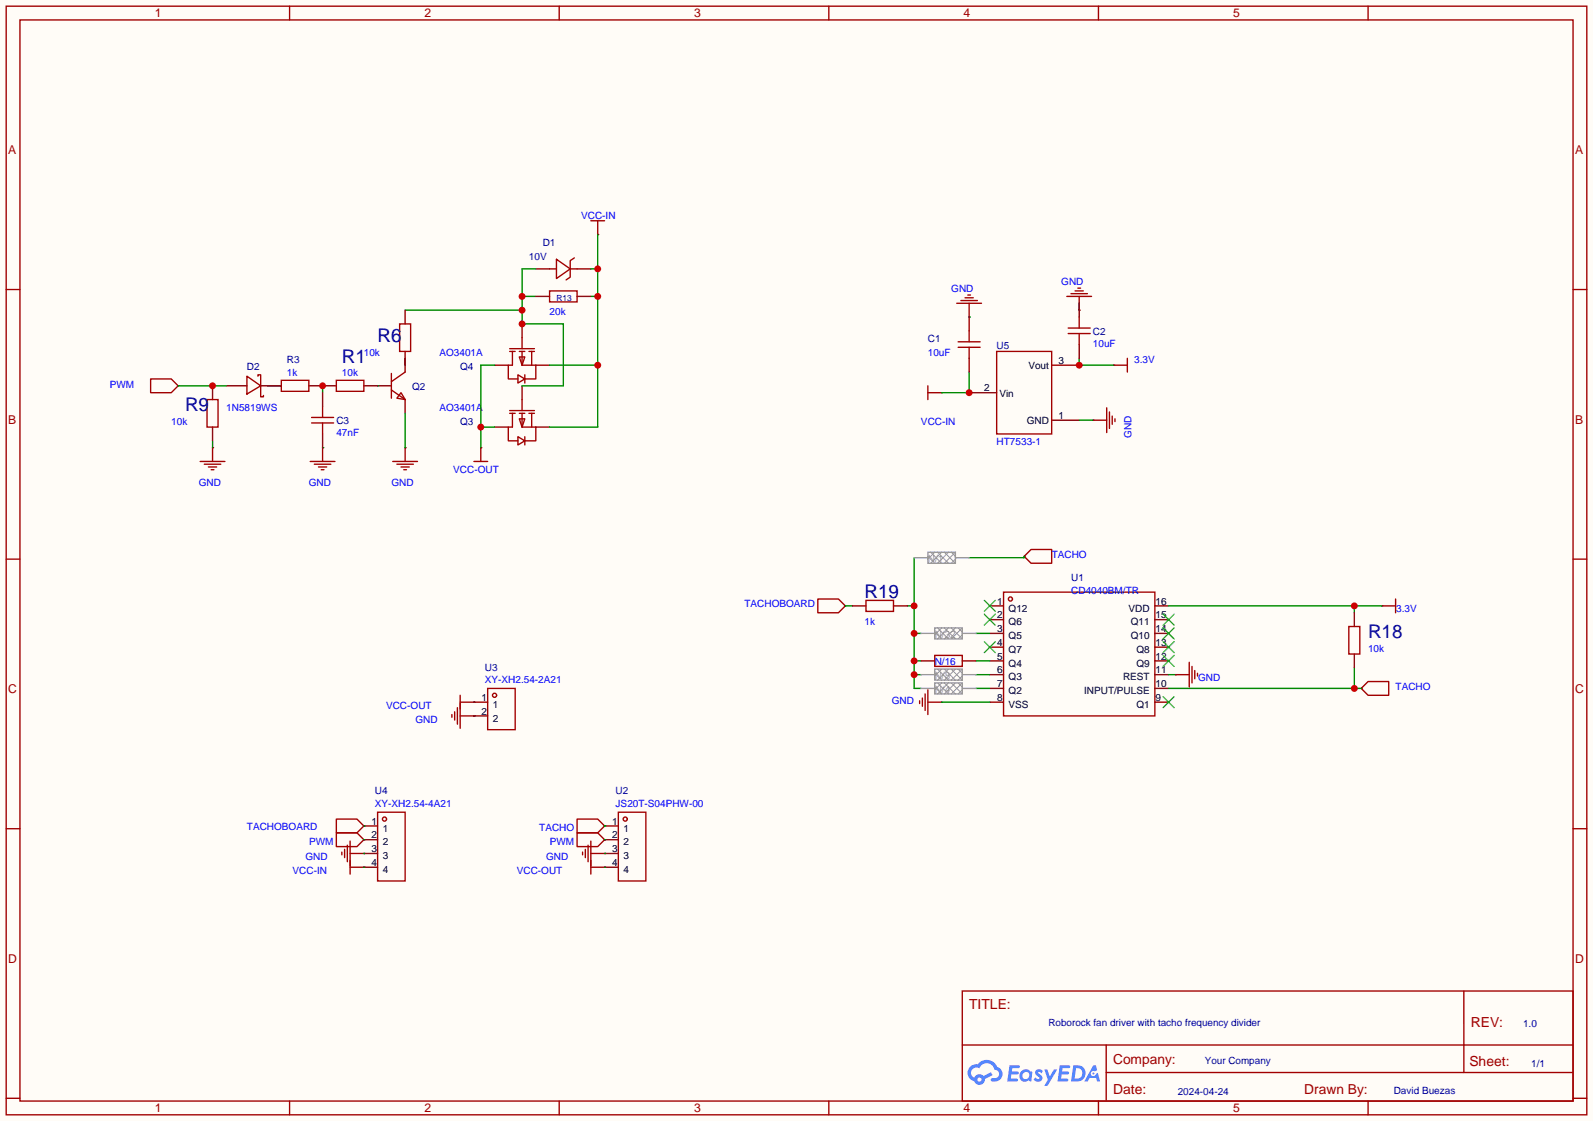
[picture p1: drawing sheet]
<svg xmlns="http://www.w3.org/2000/svg" width="294mm" height="207mm" viewBox="0 0 294 207" stroke-linecap="round" stroke-linejoin="round" font-family="sans-serif">
<path d="M0 0h294.1v207h-294.1z" fill="#fffcf7"/>
<g fill="none" stroke="#a10000" stroke-width=".25">
<path d="M1.1 1.1h291.9v204.8h-291.9zM3.7 3.7h286.7v199.6h-286.7zM53.5 1.1v2.6M103.3 1.1v2.6M153 1.1v2.6M202.8 1.1v2.6M252.6 1.1v2.6M1.1 53.5h2.6M290.4 53.5h2.6M1.1 103.3h2.6M290.4 103.3h2.6M1.1 153h2.6"/>
<path d="M290.4 153h2.6M177.7 183h112.7v20.3h-112.7zM177.7 193h112.7M204.2 198.1h86.2M204.2 193v10.1M270.3 183v15.1M1.1 202.8h2.6M53.5 203.3v2.6M103.3 203.3v2.6M153 203.3v2.6M202.8 203.3v2.6M252.6 203.3v2.6"/>
<path d="M290.4 202.8h2.6"/>
</g>
<g fill="#5487ff">
<path d="M191.3 197.6l.5-.2 .4 .1 .3 .3-.2 .4a.33 .33 0 0 0-.3-.3 .33 .33 0 0 0-.3 .2v.1a.89 .89 0 0 1 .6 1.3 1 1 0 0 1-1.5-.1l.4-.4 .5 .3 .2-.1v-.2a.88 .88 0 0 1-.6-1.4z"/>
<path d="M192.8 197.5h.6l.4 1.3 .8-1.3h.6l-1.8 3h-.6l.7-1.1z"/>
<path d="M186.4 196.7h.8a1.1 1.1 0 0 1 1.1 .2l-.1 .3-1.3 .1-.1 .6h1.1l.2 .2-.3 .3h-1.1l-.1 .8h1.2l.1 .4-.2 .1h-1.7z"/>
<path d="M195.7 196.7h.8a1.11 1.11 0 0 1 1.1 .2l-.1 .3-1.3 .1-.1 .6h1.1l.2 .2-.3 .3h-1.1l-.1 .8h1.2l.1 .4-.2 .1h-1.7z"/>
<path d="M201.9 196.7h.5l.2 .9-.4 .3a.5 .5 0 0 0-.8 .1 .5 .5 0 0 0 .3 .7 .5 .5 0 0 0 .7-.4l.3-.2 .4 1.6h-.5l-.2-.6h-1.2l-.4 .6h-.6z"/>
<path d="M198.2 196.7l-.4 3h.9a1.51 1.51 0 0 0 1.7-1.5 1.51 1.51 0 0 0-1.7-1.5zM198.7 197.2a1 1 0 0 1 1.2 1.1 1 1 0 0 1-1.3 .9h-.2z"/>
<path d="M188.7 197.7a1.11 1.11 0 0 0-.3 1.6 1.11 1.11 0 0 0 1.6 .2l.4 .2 .2-1.6-.1-.2-.3-.1a1.02 1.02 0 0 0-1.5-.1zM188.7 198.6a.67 .67 0 0 1 1.3 0 .67 .67 0 0 1-1.3 0z"/>
<path d="M179.1 197a1.58 1.58 0 0 0 .8 2.7 1.01 1.01 0 0 0 1.1 .6 1.01 1.01 0 0 0 .9-1l1.4-.8-.3-.5-1.4 .7a1.03 1.03 0 0 0-1.7 .3 1 1 0 0 1-.5-1.4 1 1 0 0 1 1.4-.3 1.49 1.49 0 0 1 1.6-1 1.49 1.49 0 0 1 1.3 1.3 .82 .82 0 0 1 .7 1 .82 .82 0 0 1-1.2 .5 .31 .31 0 0 0-.3 .3 .31 .31 0 0 0 .3 .3 1.43 1.43 0 0 0 1.8-.9 1.43 1.43 0 0 0-.9-1.8 2.09 2.09 0 0 0-3.6-.5l-.8 .1zM180.5 199.4a.39 .39 0 0 1 .7 0 .39 .39 0 0 1-.7 0z"/>
<circle cx="201.9" cy="198.2" r=".19"/>
</g>
<g fill="none" stroke="#a10000" stroke-width=".25">
<path d="M109.1 40.8h2.5M110.4 40.8v2.5M176.7 56h4.5M177.4 55.5h3.1M178.2 55h1.5M178.7 54.5h.5M178.9 56v2.5M197 54.7h4.5M197.7 54.2h3.1M198.5 53.7h1.5M199 53.2h.5M199.3 54.7v2.6"/>
<path d="M27.8 70h3.8l1.3 1.2-1.3 1.3h-3.8zM72.3 72l2.5 1.8M72.3 69v4.5M74 72.5l.8 1.3-1.5-.3zM74.8 68.7l-2.5 1.8M94.1 75.8h4.6M94.1 76.3h1M94.1 64.4h4.6M94.1 64.9h1M94.6 76.3v2.6h-.7v2.5h1.7M94.6 64.9v2.5h-.7v2.6h1.7M95.6 69.2l1.3 .8-1.3 .7z"/>
<path d="M95.9 77.3h1l-.5 1.6zM95.9 65.9h1l-.5 1.5zM95.9 76.3h1M95.9 64.9h1M96.4 76.3v2.6h2.5v2.5h-2M96.4 64.9v2.5h2.5v2.6h-2M96.4 62.4v2M96.4 73.8v2M96.9 69.2v1.5M97.7 76.3h1M97.7 64.9h1M98.2 64.9v2.5"/>
<path d="M98.2 76.3v2.6M171.3 72.5h2.6M171.3 71.2v2.6M201.8 77.6h2.5M204.3 75.3v4.6M204.9 76.1v3M205.4 76.8v1.6M205.6 67.4h2.6M205.9 77.3v.6M208.2 66.2v2.5M57.3 85.2h4.5M58 85.7h3.1"/>
<path d="M58.8 86.2h1.5M59.3 86.7h.5M59.6 82.7v2.5M72.5 85.2h4.6M73.3 85.7h3M74 86.2h1.6M74.5 86.7h.6M74.8 82.7v2.5M87.5 85.2h2.5M88.8 82.7v2.5M95.6 80.6l1.3 .8-1.3 .8zM96.9 80.6v1.6"/>
<path d="M151 110.6h3.8l1.3 1.3-1.3 1.3h-3.8zM255.1 111.9h2.6M257.7 110.6v2.6M83.4 132v.5M83.9 131.4v1.6M84.5 130.7v3M85 132.2h2.5M85 128.4v6.1M85 129.7h2.5M90 127.1h5.1v7.6h-5.1zM252.6 125.9h3.8v2.5h-3.8l-1.3-1.3zM62.1 153.8h3.8l1.3 1.3-1.3 1.2h-3.8z"/>
<path d="M62.1 151.3h3.8l1.3 1.2-1.3 1.3h-3.8zM63.1 157.4v.5M63.6 156.8v1.6M64.1 156.1v3M64.6 157.6h2.6M64.6 155.3v6.1M69.7 150h5.1v12.7h-5.1zM106.6 153.8h3.8l1.2 1.3-1.2 1.2h-3.8zM106.6 151.3h3.8l1.2 1.2-1.2 1.3h-3.8zM107.6 157.4v.5M108.1 156.8v1.6M108.6 156.1v3"/>
<path d="M109.1 157.6h2.5M109.1 155.3v6.1M114.2 150h5.1v12.7h-5.1zM64.6 160.1h2.6M109.1 160.1h2.5"/>
<circle cx="91.3" cy="128.4" r=".38"/>
<circle cx="71" cy="151.3" r=".38"/>
<circle cx="115.4" cy="151.3" r=".38"/>
</g>
<g fill="none" stroke="#870000" stroke-width=".25">
<path d="M96.4 59.8v2.6M110.4 43.3h.1M178.9 58.5h.1M199.3 57.3h.1M32.9 71.2h.1M69.7 71.2h2.6M74.8 66.2v2.5M74.8 73.8v2.5M91.3 78.9h2.6M91.3 67.4h2.6M96.4 71.2v2.6M98.9 78.9h2.6"/>
<path d="M98.9 67.4h2.6M173.9 72.5h.1M178.9 72.5h5.1M194.2 77.6h5.1M201.8 77.6h.1M205.6 67.4h.1M59.6 82.7h.1M74.8 82.7h.1M88.8 82.7h.1M156.1 111.9h.1M255.1 111.9h.1M87.5 132.2h.1"/>
<path d="M87.5 129.7h.1M87.5 129.7h2.5M87.5 132.2h2.5M251.3 127.1h.1M67.2 157.6h.1M67.2 155.1h.1M67.2 152.5h.1M67.2 152.5h2.5M67.2 155.1h2.5M67.2 157.6h2.5M111.6 157.6h.1M111.6 155.1h.1"/>
<path d="M111.6 152.5h.1M111.6 152.5h2.6M111.6 155.1h2.6M111.6 157.6h2.6M67.2 160.1h.1M67.2 160.1h2.5M111.6 160.1h.1M111.6 160.1h2.6"/>
</g>
<path d="M178.9 58.5h.1M199.3 56v1.3M59.6 71.2v1.3M69.7 71.2h.1M74.8 76.3v6.4M178.9 68.7v3.8h-5M199.3 66.2v1.2h6.3M59.6 82.7h.1M87.5 132.2h.1M87.5 129.7h.1" fill="none" stroke="#008700" stroke-width=".25"/>
<circle cx="178.9" cy="72.5" r=".63" fill="#c00"/>
<path d="M194.2 67.4h5.1" fill="none" stroke="#870000" stroke-width=".25"/>
<circle cx="199.3" cy="67.4" r=".63" fill="#c00"/>
<g fill="none" stroke="#a10000" stroke-width=".25">
<path d="M101.5 49.7h1.2M102.7 47.9l2.6 1.8-2.6 1.7zM105.3 49.7h1.3M106 47.6l-.7 .5v3.1l-.8 .5M45.6 69.5l2.5 1.7-2.5 1.6zM47.6 69.5v-.3h.5v4.1h.5v-.3M184 64.9h10.2v15.2h-10.2zM185.3 109.3h27.9v22.9h-27.9z"/>
<circle cx="186.6" cy="110.6" r=".38"/>
</g>
<path d="M199.3 77.6h2.5M215.8 111.9h39.3M250.1 111.9v1.3M215.8 124.6h1.2" fill="none" stroke="#008700" stroke-width=".25"/>
<g fill="none" stroke="#870000" stroke-width=".25">
<path d="M98.9 49.7h2.6M106.6 49.7h2.5M41.8 71.2h3.8M48.1 71.2h3.8M182.8 111.9h2.5M182.8 114.4h2.5M182.8 117h2.5M182.8 119.5h2.5M213.2 111.9h2.6M213.2 114.4h2.6M213.2 117h2.6M213.2 119.5h2.6"/>
<path d="M182.8 122h2.5M182.8 124.6h2.5M182.8 127.1h2.5M182.8 129.7h2.5M213.2 122h2.6M213.2 124.6h2.6M213.2 127.1h2.6M213.2 129.7h2.6"/>
</g>
<g fill="none" stroke="#3c3" stroke-width=".25">
<path d="M181.7 110.9l2.1 2M181.7 113.4l2.1 2M181.7 118.5l2.1 2M183.8 110.9l-2.1 2M183.8 113.4l-2.1 2M183.8 118.5l-2.1 2M214.8 118.5l2 2M214.8 116l2 2M214.8 113.4l2 2M216.8 118.5l-2 2M216.8 116l-2 2M216.8 113.4l-2 2"/>
<path d="M214.8 128.7l2 2M214.8 121l2 2.1M216.8 128.7l-2 2M216.8 121l-2 2.1"/>
</g>
<circle cx="250.1" cy="111.9" r=".63" fill="#c00"/>
<g fill="none" stroke="#a10000" stroke-width=".25">
<path d="M199.3 58.5v2.1M57.5 78.1h4.1M57.5 77.1h4.1M59.6 75.1v2M59.6 78.1v2M176.9 63.1h4.1M176.9 64.1h4.1M178.9 61.1v2M178.9 64.1v2.1M197.2 61.6h4.1M197.2 60.6h4.1M199.3 61.6v2"/>
<path d="M37 85.2h4.5M37.7 85.7h3.1M38.5 86.2h1.5M39 86.7h.5M39.2 82.7v2.5M189.1 102.7l1.3-1.2h3.8v2.5h-3.8zM169.8 129.4v.5M170.3 128.9v1.5M170.8 128.1v3.1M171.3 129.7h2.6M171.3 127.4v4.6M217 124.6h2.6"/>
<path d="M219.6 122.3v4.6M220.1 123.1v3M220.6 123.8v1.5M221.1 124.3v.5"/>
</g>
<path d="M178.9 58.5v2.6M199.3 56v2.5M59.6 72.5v2.6M178.9 66.2v2.5M199.3 63.6v2.6M39.2 82.7h.1M59.6 80.1v2.6M189.1 102.7h.1M173.9 129.7h.1M217 124.6h.1" fill="none" stroke="#870000" stroke-width=".25"/>
<path d="M74.8 57.3h21.6M96.4 54.7h2.5M98.9 49.7h-2.5v10.1h7.6v11.4h-7.6M49.4 71.2h2.5M39.2 81.4v1.3M173.9 129.7h8.9" fill="none" stroke="#008700" stroke-width=".25"/>
<g fill="#c00">
<circle cx="96.4" cy="54.7" r=".63"/>
<circle cx="96.4" cy="57.3" r=".63"/>
<circle cx="96.4" cy="59.8" r=".63"/>
</g>
<path d="M88.8 78.9h2.5M91.3 67.4h-2.5v15.3" fill="none" stroke="#008700" stroke-width=".25"/>
<circle cx="88.8" cy="78.9" r=".63" fill="#c00"/>
<path d="M109.1 49.7h1.3M109.1 54.7h1.3M110.4 43.3v35.6h-8.9M74.8 66.2v1.2M101.5 67.4h8.9" fill="none" stroke="#008700" stroke-width=".25"/>
<g fill="#c00">
<circle cx="110.4" cy="67.4" r=".63"/>
<circle cx="110.4" cy="54.7" r=".63"/>
<circle cx="110.4" cy="49.7" r=".63"/>
</g>
<path d="M32.9 71.2h8.9M189.1 102.7v.3h-10.2M215.8 127.1h35.5M250.1 123.3v3.8" fill="none" stroke="#008700" stroke-width=".25"/>
<circle cx="250.1" cy="127.1" r=".63" fill="#c00"/>
<path d="M98.9 54.7h2.6M106.6 54.7h2.5M49.4 71.2h2.5M57 71.2h2.6" fill="none" stroke="#870000" stroke-width=".25"/>
<path d="M101.5 53.7h5.1v2.1h-5.1zM51.9 70.2h5.1v2.1h-5.1z" fill="none" stroke="#a10000" stroke-width=".25"/>
<g fill="none" stroke="#008700" stroke-width=".25">
<path d="M156.1 111.9h1.3M167.5 111.9h1.3M168.8 117h1.3M168.8 103v24.1h1.3M180.2 117h2.6M168.8 124.6h1.3M168.8 122h1.3M180.2 127.1h2.6M67.2 157.6h.1M67.2 155.1h.1M67.2 152.5h.1M111.6 157.6h.1"/>
<path d="M111.6 155.1h.1M111.6 152.5h.1M67.2 160.1h.1M111.6 160.1h.1"/>
</g>
<g fill="#c00">
<circle cx="168.8" cy="124.6" r=".63"/>
<circle cx="168.8" cy="122" r=".63"/>
<circle cx="168.8" cy="117" r=".63"/>
<circle cx="168.8" cy="111.9" r=".63"/>
</g>
<path d="M168.8 103h2.5M170.1 117h2.5M171.3 102h5.1v2h-5.1zM172.6 116h5.1v2h-5.1zM176.4 103h2.5M177.7 117h2.5M170.1 127.1h2.5M170.1 124.6h2.5M172.6 126.1h5.1v2h-5.1zM172.6 123.6h5.1v2h-5.1zM177.7 127.1h2.5M177.7 124.6h2.5" fill="none" stroke="#999" stroke-width=".25"/>
<g fill="none" stroke="#999" stroke-width=".18">
<path d="M171.3 102.7l1.3 1.3M171.8 102l2.1 2M172.6 116.7l1.3 1.3M172.6 102l-1.3 1.3M173.1 116l2 2M173.1 102l2 2M173.9 116l-1.3 1.2M173.9 102l-2.1 2M174.4 116l2 2M174.4 102l2 2M175.1 116l-2 2M175.1 102l-2 2"/>
<path d="M175.6 116l2.1 2M175.6 102l.8 .7M176.4 116l-2 2M176.4 102l-2 2M176.4 103.3l-.8 .7M176.9 116l.8 .7M177.7 116l-2.1 2M177.7 117.2l-.8 .8M172.6 126.9l1.3 1.2M172.6 124.3l1.3 1.3M173.1 126.1l2 2M173.1 123.6l2 2"/>
<path d="M173.9 126.1l-1.3 1.3M173.9 123.6l-1.3 1.2M174.4 126.1l2 2M174.4 123.6l2 2M175.1 126.1l-2 2M175.1 123.6l-2 2M175.6 126.1l2.1 2M175.6 123.6l2.1 2M176.4 123.6l-2 2M176.4 126.1l-2 2M176.9 126.1l.8 .8M176.9 123.6l.8 .7"/>
<path d="M177.7 123.6l-2.1 2M177.7 124.8l-.8 .8M177.7 126.1l-2.1 2M177.7 127.4l-.8 .7"/>
</g>
<path d="M180.2 124.6h2.6M180.2 122h2.6" fill="none" stroke="#008700" stroke-width=".25"/>
<path d="M39.2 71.2v2.6M250.1 113.2v2.5M170.1 122h2.5M177.7 122h2.5M250.1 120.8v2.5" fill="none" stroke="#870000" stroke-width=".25"/>
<path d="M249 115.7h2.1v5.1h-2.1zM172.6 121h5.1v2.1h-5.1z" fill="none" stroke="#a10000" stroke-width=".25"/>
<circle cx="39.2" cy="71.2" r=".63" fill="#c00"/>
<path d="M74.8 57.3v2.5M39.2 78.9v2.5M59.6 71.2h2.5M67.2 71.2h2.5M74.8 64.9v2.5" fill="none" stroke="#870000" stroke-width=".25"/>
<path d="M73.8 59.8h2v5.1h-2zM38.2 73.8h2.1v5.1h-2.1z" fill="none" stroke="#a10000" stroke-width=".25"/>
<circle cx="59.6" cy="71.2" r=".63" fill="#c00"/>
<path d="M62.1 70.2h5.1v2.1h-5.1zM159.9 110.9h5.1v2h-5.1z" fill="none" stroke="#a10000" stroke-width=".25"/>
<path d="M157.4 111.9h2.5M165 111.9h2.5" fill="none" stroke="#870000" stroke-width=".25"/>
<g font-size="3.5" fill="#000080">
<text x="69.7" y="63.2">R6</text>
<text x="63.1" y="67.1">R1</text>
<text x="34.2" y="75.9">R9</text>
<text x="159.6" y="110.4">R19</text>
<text x="252.6" y="117.8">R18</text>
</g>
<g font-size="2.6" fill="#a00000">
<text x="178.9" y="186.2">TITLE:</text>
<text x="271.6" y="189.6">REV:</text>
<text x="271.3" y="196.9">Sheet:</text>
<text x="205.5" y="202">Date:</text>
</g>
<g font-size="2.5" fill="#a00000">
<text x="205.5" y="196.4">Company:</text>
<text x="240.8" y="202">Drawn By:</text>
</g>
<g font-size="2.2" fill="#a00000">
<text x="28.6" y="3.2">1</text>
<text x="78.4" y="3.2">2</text>
<text x="128.1" y="3.2">3</text>
<text x="177.9" y="3.2">4</text>
<text x="227.7" y="3.2">5</text>
<text x="1.5" y="28.5">A</text>
<text x="290.8" y="28.5">A</text>
<text x="1.5" y="78.2">B</text>
<text x="290.8" y="78.2">B</text>
<text x="1.5" y="128">C</text>
<text x="290.8" y="128">C</text>
<text x="1.5" y="177.8">D</text>
<text x="290.8" y="177.8">D</text>
<text x="28.6" y="205.4">1</text>
<text x="78.4" y="205.4">2</text>
<text x="128.1" y="205.4">3</text>
<text x="177.9" y="205.4">4</text>
<text x="227.7" y="205.4">5</text>
</g>
<g font-size="1.8" fill="#00f">
<text x="107.3" y="40.4">VCC-IN</text>
<text x="175.6" y="53.9">GND</text>
<text x="196" y="52.6">GND</text>
<text x="101.5" y="58.1">20k</text>
<text x="67.2" y="65.7">10k</text>
<text x="81.2" y="65.7">AO3401A</text>
<text x="171.3" y="65.7">10uF</text>
<text x="201.8" y="64.1">10uF</text>
<text x="20.3" y="71.7">PWM</text>
<text x="53" y="69.4">1k</text>
<text x="63.1" y="69.4">10k</text>
<text x="209.4" y="67">3.3V</text>
<text x="41.8" y="75.9">1N5819WS</text>
<text x="81.2" y="75.9">AO3401A</text>
<text x="31.6" y="78.4">10k</text>
<text x="62.1" y="80.6">47nF</text>
<text x="170.1" y="78.4">VCC-IN</text>
<text x="184" y="82.2">HT7533-1</text>
<text x="208.9" y="80.9" transform="rotate(-90 208.9 80.9)">GND</text>
<text x="36.7" y="89.8">GND</text>
<text x="57" y="89.8">GND</text>
<text x="72.3" y="89.8">GND</text>
<text x="83.7" y="87.3">VCC-OUT</text>
<text x="194.2" y="103">TACHO</text>
<text x="137.5" y="112">TACHOBOARD</text>
<text x="197.8" y="109.6">CD4040BM/TR</text>
<text x="257.8" y="113.1">3.3V</text>
<text x="159.6" y="115.5">1k</text>
<text x="172.6" y="122.9">N/16</text>
<text x="221.2" y="125.8">GND</text>
<text x="252.6" y="120.3">10k</text>
<text x="71.3" y="130.9">VCC-OUT</text>
<text x="89.5" y="126.1">XY-XH2.54-2A21</text>
<text x="164.7" y="130">GND</text>
<text x="257.7" y="127.4">TACHO</text>
<text x="76.7" y="133.4">GND</text>
<text x="69.2" y="149">XY-XH2.54-4A21</text>
<text x="113.7" y="149">JS20T-S04PHW-00</text>
<text x="45.6" y="153.3">TACHOBOARD</text>
<text x="99.6" y="153.5">TACHO</text>
<text x="54" y="161.4">VCC-IN</text>
<text x="56.4" y="158.8">GND</text>
<text x="57.1" y="156.1">PWM</text>
<text x="95.4" y="161.4">VCC-OUT</text>
<text x="100.8" y="158.8">GND</text>
<text x="101.5" y="156.1">PWM</text>
</g>
<g font-size="1.8" fill="#000080">
<text x="97.7" y="47.9">10V</text>
<text x="100.2" y="45.4">D1</text>
<text x="171.3" y="63.2">C1</text>
<text x="184" y="64.4">U5</text>
<text x="201.8" y="61.8">C2</text>
<text x="45.6" y="68.2">D2</text>
<text x="53" y="67.1">R3</text>
<text x="85" y="68.2">Q4</text>
<text x="76.1" y="72.1">Q2</text>
<text x="62.1" y="78.3">C3</text>
<text x="85" y="78.4">Q3</text>
<text x="197.8" y="107.3">U1</text>
<text x="89.5" y="123.8">U3</text>
<text x="69.2" y="146.7">U4</text>
<text x="113.7" y="146.7">U2</text>
<text x="193.6" y="189.5">Roborock fan driver with tacho frequency divider</text>
<text x="281.2" y="189.7">1.0</text>
<text x="222.4" y="196.5">Your Company</text>
<text x="282.7" y="197.1">1/1</text>
<text x="217.5" y="202.2">2024-04-24</text>
<text x="257.3" y="202.1">David Buezas</text>
</g>
<g font-size="1.8">
<text x="189.9" y="68.2">Vout</text>
<text x="195.5" y="67.2">3</text>
<text x="181.7" y="72.3">2</text>
<text x="184.5" y="73.3">Vin</text>
<text x="195.5" y="77.4">1</text>
<text x="189.6" y="78.4">GND</text>
<text x="184.1" y="111.7">1</text>
<text x="186.2" y="112.9">Q12</text>
<text x="208.4" y="112.9">VDD</text>
<text x="213.4" y="111.7">16</text>
<text x="184.1" y="114.2">2</text>
<text x="184.1" y="116.7">3</text>
<text x="184.1" y="119.3">4</text>
<text x="186.2" y="115.5">Q6</text>
<text x="186.2" y="118">Q5</text>
<text x="208.8" y="118">Q10</text>
<text x="208.8" y="115.5">Q11</text>
<text x="213.4" y="119.3">13</text>
<text x="213.4" y="116.7">14</text>
<text x="213.4" y="114.2">15</text>
<text x="184.1" y="121.8">5</text>
<text x="184.1" y="124.4">6</text>
<text x="186.2" y="120.5">Q7</text>
<text x="186.2" y="123.1">Q4</text>
<text x="186.2" y="125.6">Q3</text>
<text x="207.4" y="125.6">REST</text>
<text x="209.8" y="123.1">Q9</text>
<text x="209.8" y="120.5">Q8</text>
<text x="213.4" y="124.4">11</text>
<text x="213.4" y="121.8">12</text>
<text x="88.9" y="129.4">1</text>
<text x="88.9" y="132">2</text>
<text x="91" y="130.7">1</text>
<text x="184.1" y="126.9">7</text>
<text x="184.1" y="129.4">8</text>
<text x="186.2" y="128.2">Q2</text>
<text x="186.2" y="130.7">VSS</text>
<text x="200.2" y="128.2">INPUT/PULSE</text>
<text x="209.8" y="130.7">Q1</text>
<text x="213.4" y="129.4">9</text>
<text x="213.4" y="126.9">10</text>
<text x="91" y="133.2">2</text>
<text x="68.6" y="152.3">1</text>
<text x="68.6" y="154.8">2</text>
<text x="70.7" y="153.6">1</text>
<text x="113" y="152.3">1</text>
<text x="113" y="154.8">2</text>
<text x="115.1" y="153.6">1</text>
<text x="68.6" y="157.4">3</text>
<text x="68.6" y="159.9">4</text>
<text x="70.7" y="156.1">2</text>
<text x="70.7" y="158.6">3</text>
<text x="70.7" y="161.2">4</text>
<text x="113" y="157.4">3</text>
<text x="113" y="159.9">4</text>
<text x="115.1" y="156.1">2</text>
<text x="115.1" y="158.6">3</text>
<text x="115.1" y="161.2">4</text>
</g>
<g font-size="1.8" fill="#999">
<text x="171.3" y="103.8">N/1</text>
<text x="172.6" y="117.8">N/32</text>
<text x="172.6" y="125.4">N/8</text>
<text x="172.6" y="127.9">N/4</text>
</g>
<text font-size="1.6" fill="#000080" x="102.7" y="55.5">R13</text>
</svg>
